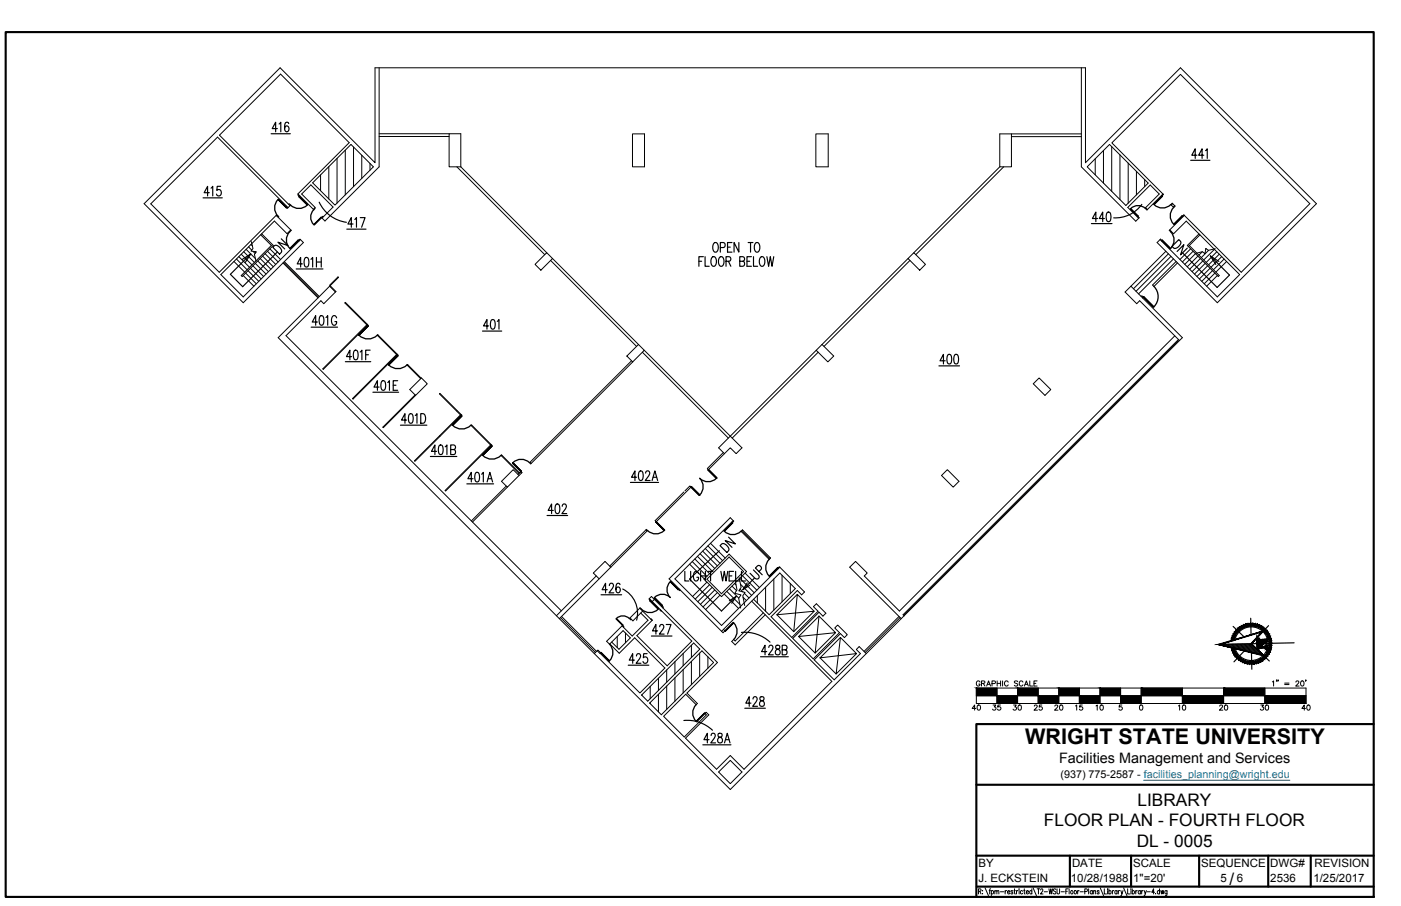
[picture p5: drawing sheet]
<svg xmlns="http://www.w3.org/2000/svg" width="432mm" height="279mm" viewBox="0 0 432 279" stroke-linecap="round" stroke-linejoin="round" font-family="sans-serif">
<!-- layer: A-EXISTING -->
<g fill="none" stroke="#000" stroke-width=".31">
<path d="M116.9 20.9v30.5l-16.7 16.7-1.1-1 .4-.4 .2 .1M333.3 20.9v30.5l16.7 16.8 1.1-1-.4-.5-.2 .2M92 60l-.2 .1 .5 .5 .1-.2M108.2 44.5l6.9 6.9-11.9 11.9-6.8-6.9zM116.9 41.2h21.5M116.9 42.1h21.5M138.4 41.2h3.6v10.2h-3.6zM140.8 51.4l27.1 27.1M142 51.4l26.5 26.5M194.9 41.3h3.7v10.1h-3.7zM251.5 41.3h3.8v10.1h-3.8zM308.1 51.4l-26.4 26.5"/>
<path d="M309.3 51.4l-27 27.1M311.7 41.3h-3.6v10.1h3.6v-10.1h21.6M311.7 42.1h21.6M342 44.5l11.9 12-6.9 6.9-11.9-12zM358.4 59.8l-15.7-15.7 21.1-21.2 39.9 39.9-21.1 21.2-17.6-17.6M358.4 59.8l-4.9 5-.4-.5 .1-.1M358.4 59.8l.2 .2-.4 .4-.2-.1M72.9 79.9l3.3 3.3M73.6 79.1l3.3 3.3M74.4 78.4l3.3 3.3M75.1 77.6l3.3 3.3M75.9 76.9l2.8 2.8"/>
<path d="M76.6 76.1l1 1M77.4 75.4l.4 .4M77.5 74.5l.5 2.1-.6 .8 1.6 .3-.6 .8 .5 2.1M78 77.5l.6 .7M80.2 79.7l3.3 3.3M83.6 75.7l-9.2 9.3 .2 .3 9.6-9.6M85.3 66.6l.2-.1 .4 .4-.1 .1M88.5 72.1l-3.9-3.9-16.5 16.5 6.9 6.9 17.6-17.7M88.8 64l-21.8-21.7-20.5 20.6 21.1 21.1 17.5-17.6 4.7 4.6M89 63l.1-.2 .5 .4-.2 .2M89.4 63.4l-.8 .8-.4-.4 .1-.2M89.4 63.4l-21.8-21.7 18.9-18.8 21.1 21.1-15.8 15.8 4.9 4.9 .4-.4-.1-.2"/>
<path d="M96.6 64.6l.5-.6-4.1-4.2 2.8-2.8 6.9 6.9-3.4 3.4M170.3 79.7l26.5 26.5M279.9 79.7l1.8-1.8 3.5 3.6-1.7 1.8zM279.9 79.7l-26.5 26.5M353.6 64.6l-.5-.6 4.2-4.2-2.8-2.7-6.9 6.9 3.4 3.3M357.7 73.7l-1.1 1.1 18.6 18.6 30.5-30.6-41.9-41.9-29.2 29.3v-29.3h-219v29.3l-29.3-29.3-41.9 41.9 30.6 30.6 18.5-18.6-1.1-1.1-.4 .5 .2 .1M359.3 77.5l-10.7 10.8M360.1 78.3l-10.8 10.7M360.8 63.1l.5-.4 .9 .9-.4 .4zM360.9 79.1l-10.8 10.7M361.4 62.8l-.4 .4M361.7 79.8l-10.8 10.8"/>
<path d="M361.7 72.1l3.9-3.9 16.5 16.5-6.9 6.9-17.7-17.7M362 63.4l-.4 .5M365 66.4l-.1-.1-.5 .4 .2 .1M365 66.4l-4.6 4.6M365.9 75.7l9.6 9.6 .3-.3-9.3-9.3M370 79.7l-3.3 3.3M370.6 77.6l-1.1 1.1M372.5 77.2l-2.2 2.2M374.3 76.9l-3.3 3.3M374.6 76.7l-2.2 .5-.8-.6-.2 1.6-.8-.6-2.1 .5M375 77.6l-3.2 3.3M375.8 78.4l-3.3 3.3"/>
<path d="M376.5 79.1l-3.3 3.3M377.3 79.9l-3.3 3.3M72.1 80.6l3.3 3.3M75 85l3.2 3.3M75.7 84.2l3.3 3.3M76.4 83.5l3.3 3.3M77.2 82.7l3.3 3.3M77.9 82l3.4 3.3M78.7 81.2l3.3 3.3M79.5 80.5l3.2 3.3M87.2 81.1l10.8 10.8M87.6 81.1l10.5 10.4"/>
<path d="M87.6 80.7l10.8 10.8M101.6 88.3l-15.9 15.8 86.7 86.7M103.4 90.1l.1-.2-1.9-1.9 2.6-2.6 .1 .1-2.7 2.8 1.8 1.8-3.6 3.6-.9-1-10.7 10.8 84.8 84.9M164.9 81.5l3.6-3.6 1.8 1.8-3.6 3.6zM169.7 80.3l26.5 26.5M280.5 80.3l-26.5 26.5M351.7 91.4l.2-.2 .5 .4-.3 .3M352.1 91.9l-3.5-3.6-1.8 1.8 3.5 3.6 1-1 12.2 12.3M352.1 91.9l12.3 12.2-139.3 139.4-52.7-52.7M362.5 80.6l-7.3 7.3 .5 .4 7.2-7.2M370.7 80.5l-3.3 3.3M371.4 81.2l-3.2 3.3"/>
<path d="M372.2 82l-3.3 3.3M372.9 82.7l-3.2 3.3M373.7 83.5l-3.3 3.3M374.5 84.2l-3.3 3.3M375.2 85l-3.3 3.3M378.1 80.6l-3.4 3.3M113.2 100v.3M113.2 100.3h.3zM113.2 100l-6.8-6.7-.1 .1 6.9 6.9M113.2 100l-13.7 13.7 .1 .2 13.6-13.6M116.4 103.2l-.1 .2 6.1 6.1-13.6 13.6-.1-.2 13.7-13.7zM116.5 103.3l-.1 .2"/>
<path d="M122.5 109.3v.3zM125.7 112.5l-.1 .2M129.8 116.6l-4.2-4.2-.2 .1 4.3 4.3M193.2 109.8l3.6-3.6 1.8 1.8-3.6 3.6zM194.6 111.3l-31.4 31.4 .4 .4 31.4-31.5M198 108.6l26.5 26.5M198.6 108l26.5 26.5 26.5-26.5M251.6 108l1.8-1.8 3.6 3.6-1.8 1.8zM252.2 108.6l-26.5 26.5M318.5 118.4l1.8-1.8 3.6 3.5-1.8 1.8zM362.1 103.6l-84.9 84.8-10.8-10.8 .9-.9-3.6-3.6-1.8 1.8 15.9 15.9M363.2 105.1l-84.5 84.5"/>
<path d="M363.2 104.7l-84.9 84.9 .4 .3M126.3 120.1l3.6-3.5 1.8 1.8-3.6 3.5zM127.9 121.8l-9.9 9.9 .1 .2 10-10M135.4 134.4l.2 .2M135.6 121.3l-.2 .2 6.5 6.4 .3 .3 .1-.1-14.4 14.2-.2-.2 14.4-14.3zM142.2 127.9l.1 .2M145.4 131.1l-.2 .2M151.1 137.2l.4 .3 .1-.2-14.2 14.1-.2-.2 14.2-14.1zM151.3 137l-6-6-.2 .1 6 6.1M221.5 138.1l3.6-3.6 3.6 3.6-1.8 1.8-1.8-1.8-1.8 1.8zM222.9 139.5l-4.9 5 .4 .3 4.9-4.9M154.7 140.4l-.2 .2"/>
<path d="M156 149.9l-10.7 10.7M156.4 150.2l-10.8 10.8M159.6 146.3l.9-.9 .4 .3-4.5 4.5-1.8-1.8 3.6-3.6 1.8 1.8M160.1 145.8l-5.5-5.5-.2 .1 5.5 5.6M160.2 145.7l-.2 .2M160.4 145.6l.3 .3M163.4 142.6l.3 .3M211.1 151.4l1.5-1.5 .4 .3-10.7 10.7-.4-.3 8.9-8.9M290.2 146.6l1.8-1.8 3.6 3.6-1.8 1.8zM183.8 177.6l-12.3 12.3M187.9 174.6l11.3-11.3 .4 .3-27.2 27.2M188.2 174.9l-1.7-1.8-3.6 3.6 1.8 1.8"/>
<path d="M199.1 163.4l.3 .4M212.5 174l4.6 4.5M213.4 173.2l4.5 4.5M214.2 172.4l4.5 4.5M215 171.6l4.5 4.5M215.8 170.8l4.5 4.5M216.6 170l4.5 4.5M217.4 169.2l4.5 4.5M217.9 179.5l-4.4 4.5M217.9 178.6l6.8-6.8 4.5 4.5-6.8 6.8zM218.2 168.4l4.5 4.5M224.7 170.9l5.4 5.4-7.7 7.7-5.4-5.4z"/>
<path d="M225.5 161l.2 .1 .4-.4-1-1-18.9 18.8 16.6 16.6 .6-.6-.4-.4M226 160.6l-18 17.9 14.4 14.4 17.9-18M226.4 180l.5 .4M226.6 178.9l.6 3-.7 1.1 1.9 .5-.7 1 .6 3M227.8 178.2l.6 3-.7 1 1.9 .5-.7 1 .6 3M228 178.3l4.5 4.5M228.4 163.8l8.7 8.7M228.8 163.4l8.7 8.7M228.9 163.9l8.1 8.1M240.3 174.9l7.7 7.7-.9 .8-1.4-1.3-8 8.1 6.3 6.4 8.1-8.1-1.4-1.4 .9-.9 2.9 2.9-.9 .9-1.2-1.2-8.1 8.1 6.3 6.3 8.1-8.1-1.4-1.4 .9-.9 2.9 2.9-.8 .9-1.3-1.2-8.1 8.1 6.2 6.1 8.1-8-1.3-1.3 .9-.9 2.2 2.2M240.3 174.9l-.1-.1-.4 .4 .1 .2M172.7 190.5l10.8 10.7"/>
<path d="M173.1 190.1l10.7 10.8M188 198.6l2.9 2.9 4.7-4.8 9.3 9.3-7.7 7.7-12.2-12.2M192.1 193.5l.2-.2-.4-.5-4.9 5 .9 .9 4.1-4.2 2.3 2.2-3.5 3.5-2.3-2.2M197.2 187.6l.9 .9-3 3-.9-.9M197.5 189.1l2.2 2.2-4.8 4.8-3.2-3.1M197.6 188l.1-.1-.4-.5-3.3 3.3 .4 .5 .2-.2M198.1 188.5l2.9 2.8M200.1 184.6l.9 .9M200.5 190.9l.2-.1 .3 .5M200.5 185.1l-.1 .1-.4-.5 .8-.7 20.3 20.3-9.4 9.4 3.2 3.3-.3 .3-3.3-3.2-6.8 6.8 6.4 6.4 6.8-6.8-.5-.5 .4-.4 .9 .9-7.2 7.1 9.5 9.6 4.3-4.2 4.2 4.2 27.1-27.1-24.7-24.7M201 185.5l12.2 12.2-7.6 7.6-9.3-9.3 4.7-4.7M201.7 184.9l-.7 .6"/>
<path d="M203.5 188l-.2 .1 .5 .4 .1-.1M203.8 187l.3-.2 .4 .5-.2 .2M209.3 181.6l-.2 .1 .5 .5 .1-.2M213.8 198.3l1.9 1.9-16.1 16-1.8-1.9zM218.7 180.3l-4.4 4.5M219.5 181.1l-4.4 4.5M220.3 181.9l-4.4 4.5M221.1 182.7l-4.4 4.5M221.9 183.6l-4.4 4.4M223.2 183.2l4.4 4.4M224 182.4l4.1 4M224.8 181.6l2.9 2.9"/>
<path d="M225.6 180.8l1.4 1.4M228.1 181.6l.9 .9M228.2 180.2l3.5 3.4M229 184.2l1.1 1M229.4 183l1.5 1.4M232.3 184.8l4.8 4.8 8-8.1-4.8-4.8-17.9 18M235.3 189l-8.7 8.7-.5-.5-.6 .6 1.1 1.1 9.3-9.3M239.5 189.6l11.4-1.1-6.3 6.3M239.5 189.6l5.1 5.2M245.7 183.3l-6.2 6.3M246.1 196.3l5.1 5.1M250.9 188.5l-5.2-5.2-1.1 11.5"/>
<path d="M252.4 190l-1.2 11.4 6.3-6.3M252.4 190l5.1 5.1-11.4 1.2M252.4 190l-6.3 6.3M259 196.6l-1.3 11.2 6.3-6.2M277.1 190.1l-10.8 10.8M277.4 190.5l-10.7 10.7M184.1 200.7l.9 .9 .2-.2-.9-.9-1.1 1.1M200.2 216.8l16.1-16.1 3.6 3.6-16.1 16.1zM252.7 202.9l6.3-6.3 5 5zM252.7 202.9l5 4.9M221.5 238.1l3.6-3.6 3.6 3.6-3.6 3.6z"/>
</g>
<!-- layer: A-DOOR -->
<g fill="none" stroke="#000" stroke-width=".4">
<path d="M85.7 61.5l.1-.1 2.6 2.6-.1 .1zM85.7 61.5a3.6 3.6 0 0 0 0 5.2M89.6 63.2a3.6 3.6 0 0 0 5.1 0M92.3 60.6l2.5 2.5-.1 .1-2.6-2.5zM96.7 64.7a3.2 3.2 0 0 0 0 4.6M99 67l.1 .1-2.3 2.3zM348.4 64.4l2.4 2.2-.1 .1zM348.5 64.3a3.2 3.2 0 0 1 4.6 0M355.6 63l2.6-2.6 .1 .1-2.6 2.6zM355.7 63.1a3.6 3.6 0 0 0 5.1 0M361.7 64a3.6 3.6 0 0 0 0 5.1M364.3 66.6l.1 .1-2.5 2.6-.1-.2z"/>
<path d="M352.5 91.5l3.2 3.1-.2 .2-3.1-3.2zM355.6 88.3a4.4 4.4 0 0 1 0 6.3M110.7 103.4a4 4 0 0 0 5.6 0M113.3 100.4l.2 .2-2.8 2.8-.2-.2zM113.4 100.5l-2.9 2.8M113.4 100.5l-2.8 2.8M113.4 100.6l-2.8 2.7M119.7 112.4l2.8-2.8 .1 .1-2.8 2.8zM119.8 112.5a4 4 0 0 0 5.6 0M122.5 109.6l-2.8 2.8M122.5 109.7l-2.7 2.8M139.4 131l2.8-2.8 .1 .1-2.8 2.8z"/>
<path d="M142.2 128.2l-2.7 2.9 2.8-2.8M142.3 128.3l-2.8 2.8a4 4 0 0 0 5.6 0M151.5 137.5l.1 .1-2.8 2.8-.1-.1zM151.5 137.5l-2.8 2.8 2.9-2.7M148.8 140.4a4 4 0 0 0 5.6 0M158 142.8l.1-.1 2.5 2.6-.1 .1zM158 142.8l2.5 2.6M163.2 142.7a3.6 3.6 0 0 0-5.1 0l2.5 2.6-2.6-2.5M213 150.2l2.6 2.6M213 150.1l2.6 2.6M213.1 150.1l2.6 2.5-.1 .2-2.6-2.6zM218.3 144.9l2.5 2.6a3.6 3.6 0 0 1-5.1 0 3.7 3.7 0 0 1 0 5.1l-2.6-2.5 2.5 2.6"/>
<path d="M218.3 144.9l2.6 2.5M218.3 144.8l2.6 2.6M218.4 144.8l2.5 2.6-.1 .1-2.6-2.6zM202.2 161l2.5 2.6a3.6 3.6 0 0 1-5.1 0M202.2 160.9l2.6 2.6-2.6-2.5M202.3 160.9l2.5 2.6-.1 .1-2.5-2.6zM206.6 179.4a3.4 3.4 0 0 0 0 4.9M206.6 179.4l2.5 2.3-.1 .2zM225.7 161.1l.1 .2-2.5 2.5-.2-.1zM239.6 175.1l.2 .1-2.6 2.6-.1-.1zM187.8 198.6a3.6 3.6 0 0 1 0 5.2M189.9 190.9l2.1 1.9z"/>
<path d="M190 190.7a2.83 2.83 0 0 1 4 0M197.7 187.9a3.6 3.6 0 0 0 5.1 0M200.4 185.2l2.6 2.5-.1 .2-2.6-2.6zM201.6 184.4l.2-.1 2.4 2.4zM201.7 184.3a3.4 3.4 0 0 1 4.9 0M226 192l.1 .1-2.5 2.6-.2-.2zM226.1 192.1a3.6 3.6 0 0 1 0 5.1M185.3 201.2l2.6 2.6-.2 .1-2.5-2.5zM214.6 217.3a3.6 3.6 0 0 0 0 5.1M214.6 222.5l2.5-2.6 .1 .1-2.5 2.6z"/>
</g>
<!-- layer: A-NOTE -->
<g fill="none" stroke="#000" stroke-width=".36">
<path d="M85.5 77.7l-10.7 10.7-3.8-3.8 6.3-6.3M364.5 78l10.6 10.6 3.8-3.8-5.9-5.9M74.6 80l2.7-1.7-1.7 2.7M375.7 80.6l-2.7-1.7 1.7 2.6M211.1 176.2v3h1.2M212.9 176.2v3M215.3 176.9a.83 .83 0 0 0-1-.7 .83 .83 0 0 0-.6 1.1l.1 1.1a.79 .79 0 0 0 1 .8 .79 .79 0 0 0 .5-1.2h-.5M215.9 176.2v3M215.9 177.6h1.5M217.4 176.2v3M218.3 176.2h1.4M219 176.2v3"/>
<path d="M221.7 169.8l-9.2 8.8 9.9 9.8 4.5-4.5M222.2 176.2l.5 3 .5-3 .6 3 .5-3M224.7 177.6h.9M226.1 176.2h-1.4v3h1.4M226.7 176.2v3h1.3M224.8 185.3l2.1-1.4-1.4 2.1"/>
</g>
<!-- layer: HATCH -->
<g fill="none" stroke="#000" stroke-width=".31">
<path d="M98.8 53.9v4.9M101.3 51.4v10M103.9 48.9v13.7M106.4 46.3v13.8M109 45.3v12.2M111.5 47.9v7.1M114 50.4v2.1M337.6 49v4.9M340.1 46.4v10.1M342.6 45.2v13.8M345.2 47.8v13.7M347.7 50.3v12.3"/>
<path d="M350.3 52.8v7.3M352.8 55.4v2.2M238.5 178.6v9.5M241 177.4v8.2M243.6 180v3.1M190.2 196.3v3.4M192.8 195.2v3M213.1 199v3.8M233.4 183.6v2.4M236 181.1v7.4M197.9 214.2v.3M200.4 211.7v3.8"/>
<path d="M200.4 216.7v.3M202.9 209.1v3.8M202.9 214.1v5.4M205.5 206.6v3.8M205.5 211.6v7.2M208 204.1v3.7M208 209v7.2M210.6 201.5v3.8M210.6 206.5v7.2M213.1 204v7.2M215.6 200.1v.1M215.6 201.4v7.2"/>
<path d="M218.2 202.6v3.5"/>
</g>
<!-- layer: ROOM-NUMBER -->
<g fill="none" stroke="#000" stroke-width=".36">
<path d="M85.5 39.7h-1.6l1.1-2v3M86 38.2l.5-.5v3M89 38.1l-.1-.3-.6-.1a1.62 1.62 0 0 0-.6 2l.3 .8a.81 .81 0 0 0 1.1-.8 .81 .81 0 0 0-1.1-.7l-.3 .7M64.5 59.4h-1.6l1.1-1.9v2.9M65 58l.6-.5v2.9M68 57.5h-1.1l-.1 1.2a.94 .94 0 0 1 1.5 .6 .94 .94 0 0 1-1 1.1l-.6-.5M83.6 41.2h5.9M367 49.4h5.9M368.9 47.9h-1.6l1.1-2v2.9M371 47.9h-1.6l1.1-2v2.9M371.6 46.5l.5-.6v2.9M62.6 61h5.9"/>
<path d="M94 79.5l.6-.1a2.02 2.02 0 0 1 0 3h-.2a1.77 1.77 0 0 1-.6-2.4zM95.8 80l.6-.6v3M97.5 79.4v3M98.4 62.4a10.9 10.9 0 0 0 8.4 6.2M99 79.4v3M106.9 70.7h5.9M108.8 69.1h-1.6l1.1-2v3M109.3 67.7l.6-.6v3M111 67.1h1.5l-1 3M336.4 69h6.3M338.3 67.4h-1.6l1-2v3M340.4 67.4h-1.6l1.1-2v3"/>
<path d="M341.2 65.5l.6-.1a2.02 2.02 0 0 1 0 3h-.2a1.77 1.77 0 0 1-.6-2.4zM351.9 63a10 10 0 0 1-8.7 4.2M91.3 82.9h8.2M93.2 81.4h-1.6l1.1-2v3M97.5 80.8h1.5M97.8 99.3h-1.6l1.1-2v3M98.7 97.5l.5-.2a2.02 2.02 0 0 1 0 3h-.2a2.29 2.29 0 0 1-.3-2.8zM100.5 97.9l.5-.6v3M103.8 98a.83 .83 0 0 0-1.1-.6 .83 .83 0 0 0-.5 1.1v.7a.85 .85 0 0 0 .8 1.1 .85 .85 0 0 0 .8-1.1h-.6M151.5 98.7l.5-.2a2.02 2.02 0 0 1 0 3h-.2a2.29 2.29 0 0 1-.3-2.8zM153.3 99.1l.5-.6v3M95.9 100.9h8.1"/>
<path d="M106.4 111.5h7.9M108.4 110h-1.6l1-2v2.9M109.2 108.1l.5-.1a2.02 2.02 0 0 1 0 2.9h-.2a1.77 1.77 0 0 1-.5-2.3zM111 108.6l.5-.6v2.9M112.7 109.4h.9M114.1 108h-1.4v2.9M116.9 119.4h-1.6l1-2v3M117.7 117.5l.5-.1a1.77 1.77 0 0 1 .6 2.4l-.3 .4-.5 .2a2.32 2.32 0 0 1-.3-2.9zM119.5 118l.5-.6v3M121.2 118.8h.8M122.6 117.4h-1.4v3h1.4M148.7 102.1h5.9"/>
<path d="M150.6 100.5h-1.6l1.1-2v3M289.4 112.8h6.3M291.3 111.3h-1.6l1.1-2v2.9M292.2 109.4l.5-.1a2.02 2.02 0 0 1 0 2.9h-.2a1.77 1.77 0 0 1-.6-2.4zM294.3 109.4l.5-.1a2.02 2.02 0 0 1 0 2.9h-.2a1.77 1.77 0 0 1-.5-2.4zM114.9 121h8M123.4 131.1h8.2M125.3 129.6h-1.5l1-2v2.9M126.2 127.7l.5-.1a2.02 2.02 0 0 1 0 2.9h-.2a1.77 1.77 0 0 1-.5-2.4zM128 128.1l.5-.5v2.9M129.7 127.6h.7a1.81 1.81 0 0 1 0 2.9h-.7zM134.6 139.2h-1.6l1-2v3"/>
<path d="M135.4 137.4l.5-.2a2.02 2.02 0 0 1 0 3h-.2a1.77 1.77 0 0 1-.5-2.4zM137.2 137.8l.5-.6v3M138.9 138.6l1.3-.1 .2-.4-.2-.7-1.3-.2v3h1a.81 .81 0 0 0 .5-.8 .81 .81 0 0 0-.5-.8M132.6 140.8h8.2M143.9 149.2h8.2M145.8 147.6h-1.6l1.1-1.9v2.9M146.6 145.8l.6-.1a2.02 2.02 0 0 1 0 2.9h-.2a2.29 2.29 0 0 1-.4-2.8zM148.4 146.2l.6-.5v2.9M150.1 148.6l.9-2.9 .8 2.9M150.4 147.6h1.1M168.6 159h6.4M170.5 157.4h-1.6l1.1-2v3"/>
<path d="M171.4 155.6l.5-.2a2.02 2.02 0 0 1 0 3h-.2a1.77 1.77 0 0 1-.5-2.4zM173.3 156.1l.1-.4a.68 .68 0 0 1 1-.1 .68 .68 0 0 1 0 1l-1.2 1.8h1.5M194.3 148.8h8.7M196.2 147.2h-1.6l1.1-2v3M197.1 145.4l.5-.2a2.02 2.02 0 0 1 0 3h-.2a2.29 2.29 0 0 1-.3-2.8zM199 145.9l.1-.4a.68 .68 0 0 1 .9-.1 .68 .68 0 0 1 .1 .9l-1.2 1.9h1.5M201 148.2l.8-3 .9 3M201.3 147.2h1.1M185.2 183.4h6.4M187.2 181.9h-1.6l1-2v2.9M187.8 180.6l.1-.4a.68 .68 0 0 1 1-.2 .68 .68 0 0 1 .1 1l-1.3 1.8h1.5M191.1 180.3l-.1-.3-.5-.1a2.32 2.32 0 0 0-.4 2.8 .82 .82 0 0 0 1.1-.8 .82 .82 0 0 0-1.1-.8l-.3 .8"/>
<path d="M191.9 181.6a8.3 8.3 0 0 1 4.3 9.6M200.8 196.1h6.3M202.7 194.6h-1.6l1.1-2v3M203.3 193.3l.1-.4a.68 .68 0 0 1 1-.2 .68 .68 0 0 1 .1 1l-1.3 1.9h1.5M205.3 192.6h1.5l-1 3M228.5 195a11.3 11.3 0 0 1 8.8 3M237 199.7l.1-.4a.68 .68 0 0 1 .9-.2 .68 .68 0 0 1 .1 1l-1.3 1.8h1.5M239.2 199.1v.9a1.08 1.08 0 0 1 1.1 .7 1.08 1.08 0 0 1-.4 1.2 .93 .93 0 0 1-1-.9 .93 .93 0 0 1 1.1-.9l.2-.1a.63 .63 0 0 0-.3-1zM193.6 205.1h6.4M195.5 203.6h-1.6l1.1-2v2.9M196.2 202.3l.1-.4a.68 .68 0 0 1 .9-.2 .68 .68 0 0 1 .1 1l-1.2 1.8h1.4M199.4 201.6h-1l-.1 1.3a.94 .94 0 0 1 1.5 .5 .94 .94 0 0 1-1.1 1.1l-.5-.5"/>
<path d="M229.5 218.4h6.4M231.5 216.8h-1.6l1-1.9v2.9M232.1 215.6l.1-.4a.68 .68 0 0 1 1-.2 .68 .68 0 0 1 0 1l-1.2 1.8h1.5M234.3 215v.9a1.18 1.18 0 0 1 1.1 .5 1.18 1.18 0 0 1 0 1.3 .92 .92 0 0 1-1.4-.7 .92 .92 0 0 1 1.2-1l.2-.1a.63 .63 0 0 0-.4-1zM234.4 202.5h8.6M236.3 200.9h-1.6l1.1-1.9v2.9M241.1 200.4l1.3-.1 .2-.5-.2-.7-1.3-.1v2.9h.9a.82 .82 0 0 0 .6-.7 .82 .82 0 0 0-.6-.8M210.8 222.2a11.3 11.3 0 0 1 8.8 3M216.6 229.7h8.7M218.5 228.1h-1.5l1-2v3M219.2 226.8l.4-.7 .6 .2 .2 .4-.3 1-1 1.4h1.4M221.4 226.3v.8a1.18 1.18 0 0 1 1.1 .6 1.18 1.18 0 0 1 0 1.3 .92 .92 0 0 1-1.4-.7 .92 .92 0 0 1 1.1-1l.3-.2a.62 .62 0 0 0-.4-1z"/>
<path d="M223.3 229.1l.8-3 .9 3M223.6 228.1h1.1"/>
</g>
<!-- layer: BORDER -->
<path d="M1.7 9.9h421.7v266.7h-421.7zM423.4 223.3h-122.5v53.3M300.9 242h122.5M300.9 263.9h122.5M301 273.4h122.4M329.7 263.9v9.5M348.6 263.9v9.5M369.6 263.9v9.5M390.9 263.9v9.5M404 263.9v9.5" fill="none" stroke="#000" stroke-width=".66"/>
<!-- layer: BORDER-NOTE -->
<g fill="none" stroke="#000" stroke-width=".31">
<path d="M301.6 274.9l.7-.1v-.6l-.7-.1v1.6M302 274.9l.4 .8M302.8 274.6h.1M302.8 275.5h.1M303.6 273.8l1 2.4M304.9 274.6h.4M305.3 274.1l-.3 .3v1.3M305.5 274.9l.2-.2a.44 .44 0 0 1 .5 .5 .44 .44 0 0 1-.7 .3M305.5 274.6v1.6M306.6 274.9l.3-.3 .3 .1v1M306.6 274.6v1.1M307.2 274.9l.3-.3 .3 .1 .1 1"/>
<path d="M308.3 275h1M309.8 274.6v1.1M310.3 274.6l-.5 .5M310.5 275.1h.7l-.1-.4a.44 .44 0 0 0-.6 .5 .44 .44 0 0 0 .7 .3M312.2 274.9l-.3-.3-.3 .1v.3l.6 .5-.3 .2-.4-.2M312.5 274.6h.4M312.7 274.1v1.3l.3 .3M313.3 274.6v1.1M313.8 274.6l-.5 .5M314 274.2h.1M314.1 274.6v1.1M315.2 274.9l-.1-.2a.43 .43 0 0 0-.6 .5 .43 .43 0 0 0 .7 .3"/>
<path d="M315.5 274.6h.4M315.7 274.1v1.3l.3 .3M316.3 275.1h.7l-.1-.4a.44 .44 0 0 0-.6 .5 .44 .44 0 0 0 .7 .3M318 274.9l-.1-.2a.43 .43 0 0 0-.6 .5 .43 .43 0 0 0 .7 .3M318 274.1v1.6M318.4 273.8l1 2.4M319.7 274.1h.8M320.1 274.1v1.6M320.7 274.5l.1-.3a.37 .37 0 0 1 .5 0 .37 .37 0 0 1 .1 .5l-.7 1h.8M321.8 275h1M323.3 274.1l.3 1.6 .3-1.6 .2 1.6 .3-1.6M325.5 274.3a.41 .41 0 0 0-.6-.2 .41 .41 0 0 0-.1 .6l.4 .2a.43 .43 0 0 1 .1 .8 .43 .43 0 0 1-.7-.2"/>
<path d="M325.8 274.1v1.4l.3 .2 .4-.2 .1-1.4M327 275h1.1M328.5 274.9h.5M329.2 274.1h-.7v1.6M329.5 274.1v1.6M332.1 274.6v1.1M332.6 274.6l-.5 .5M332.9 275h1M334.3 274.9h.7v-.7l-.7-.1v1.6M335.5 274.1v1.6M336.7 274.9l-.1-.2a.44 .44 0 0 0-.6 .5 .44 .44 0 0 0 .7 .3M336.7 274.6v1.1"/>
<path d="M337.1 274.9l.2-.3 .3 .1 .1 1M337.1 274.6v1.1M338.8 274.9l-.3-.3-.3 .1v.3l.6 .5-.3 .2-.3-.2M339.1 273.8l1 2.4M340.4 274.1v1.6h.6M341.3 274.2h.1M341.4 274.6v1.1M341.8 274.9l.1-.2a.44 .44 0 0 1 .6 .5 .44 .44 0 0 1-.7 .3M341.8 274.1v1.6M342.9 274.6v1.1M343.3 274.6l-.4 .5M344.3 274.9l-.1-.2a.44 .44 0 0 0-.6 .5 .44 .44 0 0 0 .7 .3"/>
<path d="M344.3 274.6v1.1M344.7 274.6v1.1M345.1 274.6l-.4 .5M345.5 274.6l.3 1.1 .3-1.1M345.8 275.7l-.4 .5M346.3 273.8l1 2.4M347.5 274.1v1.6h.7M348.5 274.2h.1M348.6 274.6v1.1M349 274.9l.1-.2a.43 .43 0 0 1 .6 .5 .43 .43 0 0 1-.7 .3M349 274.1v1.6M350 274.6v1.1"/>
<path d="M350.5 274.6l-.5 .5M351.5 274.9l-.1-.2a.44 .44 0 0 0-.6 .5 .44 .44 0 0 0 .7 .3M351.5 274.6v1.1M351.9 274.6v1.1M352.3 274.6l-.4 .5M352.7 274.6l.3 1.1 .3-1.1M353 275.7l-.4 .5M353.5 275h1M355.8 275.2h-.8l.6-1.1v1.6M356.2 275.5v.1M357.4 274.9l-.2-.2a.43 .43 0 0 0-.5 .5 .43 .43 0 0 0 .7 .3M357.4 274.1v1.6"/>
<path d="M357.8 274.6l.2 1.1 .2-1.1 .3 1.1 .2-1.1M359.7 274.6l-.1 1.5-.4 .1M359.7 274.9l-.1-.2a.44 .44 0 0 0-.6 .5 .44 .44 0 0 0 .7 .3"/>
<circle cx="330.4" cy="275.1" r=".48"/>
<circle cx="331.4" cy="275.1" r=".49"/>
</g>
<path d="M352.5 240.6h45" fill="none" stroke="#007095" stroke-width=".36"/>
<!-- layer: NORTH -->
<g fill="#000" stroke="#000" stroke-width=".31">
<path d="M387.5 197.3l.1 .5zM387.6 196.8v.2zM387.9 197.2v.2zM389.1 197.2h1.2l-.9 1.5zM390.1 199.6l.1 .1zM390.3 199.5v.3zM390.3 199.5l.1 .4zM390.4 199.2l.1 .6zM387.5 199.6l.2 .6z"/>
<path d="M379.5 199.8l.7-.1-.5 .8zM380.2 199.7l-.5 .8 .7-.2zM379.7 200.5l.7-.2-.4 .9zM380.4 200.3l-.4 .9 .6-.3zM380 201.2l.6-.3-.3 1zM380.6 200.9l-.3 1 .6-.4zM380.3 201.9l.6-.4-.2 1zM380.9 201.5l-.2 1 .6-.5zM380.7 202.5l.6-.5-.1 1zM381.3 202l-.1 1 .5-.5zM381.7 202.5v1l-.5-.5zM381.7 202.5v1l.5-.6zM382.2 202.9l.1 1-.6-.4zM382.2 202.9l.1 1 .4-.6zM382.7 203.3l.3 .9-.7-.3zM382.7 203.3l.3 .9 .3-.6zM383.3 203.6l.3 .9-.6-.3zM383.3 203.6l.3 .9 .3-.7zM383.9 203.8l.4 .9-.7-.2zM383.9 203.8l.4 .9 .2-.7zM384.5 204l.6 .8-.8-.1zM384.5 204l.6 .8v-.7zM385.1 204.1l.7 .7h-.7zM385.1 204.1l.7 .7v-.7z"/>
<path d="M387.5 197.2l.1 .6zM387.5 197.2l.1 .6z"/>
<path d="M387.5 197.2l.1 .6zM387.5 197.2l.1 .6z"/>
<path d="M387.5 197.1l.1 .7zM387.5 197.1l.1 .7z"/>
<path d="M387.5 197l.1 .7zM387.5 197l.1 .7z"/>
<path d="M387.5 196.9l.1 .7zM387.5 196.9l.1 .7z"/>
<path d="M387.5 196.9l.1 .7zM387.5 196.9l.1 .7z"/>
<path d="M387.5 196.8l.1 .8zM387.5 196.8l.1 .8z"/>
<path d="M387.5 196.8l.1 .8zM387.5 196.8l.1 .8z"/>
<path d="M387.5 196.8l.1 .7zM387.5 196.8l.1 .7z"/>
<path d="M387.5 198.6l.1 1.2zM387.5 198.6l.3 1.2z"/>
<path d="M387.5 198.6l.3 1.2 .1-1.5zM387.9 198.3l.3 1.5h-.4z"/>
<path d="M387.5 196.8l.2 .7zM387.5 196.8l.2 .7z"/>
<path d="M387.5 196.8l.2 .7zM387.5 196.8l.2 .7z"/>
<path d="M387.5 199.2l.2 1zM387.5 199.2l.2 1z"/>
<path d="M387.5 196.8l.2 .7zM387.6 196.8l.1 .7z"/>
<path d="M387.6 196.8v.3zM387.6 196.8v.3zM387.6 196.8v.2z"/>
<path d="M387.9 197.2l2.6-.1zM387.9 197.3l2.6-.2zM390.5 197.1v.8zM390.4 197.2l.1 .7zM388.3 199.6l2.2-1.7zM388 199.7l2.4-1.9zM388 199.7l2.1-.2zM388 199.7l2.1-.1z"/>
<path d="M387.6 197.1l.1 .4zM387.6 197.1l.1 .4z"/>
<path d="M387.6 197.1l.1 .4zM387.6 197.1l.1 .4z"/>
<path d="M387.4 197.9h.2zM387.4 196.8v1.1zM387.4 196.8l.1 1zM387.4 196.8h.2z"/>
<path d="M387.6 197.1l.1 .4zM387.6 197.1l.1 .4z"/>
<path d="M387.6 197.2l.1 .3zM387.6 197.1l.1 .4z"/>
<path d="M387.6 197.2l.1 .3zM387.6 197.2l.1 .3z"/>
<path d="M387.6 197.2l.1 .3zM387.7 197.2v.3z"/>
<path d="M387.7 197.2v.2zM387.7 197.2v.2z"/>
<path d="M387.7 197.2v.2zM387.7 197.2v.2z"/>
<path d="M387.7 197.2v.2zM387.7 197.2l.1 .2z"/>
<path d="M387.7 197.2l.1 .2zM387.7 197.2l.1 .2z"/>
<path d="M387.7 197.2l.1 .2zM387.7 197.2l.1 .2z"/>
<path d="M387.8 197.2v.2zM387.7 197.2l.1 .2z"/>
<path d="M387.8 197.2v.2zM387.8 197.2v.2z"/>
<path d="M387.8 197.2v.2zM387.8 197.2l.1 .2z"/>
<path d="M387.8 197.2l.1 .2zM387.9 197.2v.2zM387.9 197.2v.2z"/>
<path d="M387.9 197.2v.2zM387.9 197.2v.2z"/>
<path d="M387.9 198.3l.2 1.3v-1.5zM388.1 198.1l.3 1.3-.3 .2z"/>
<path d="M387.9 197.2v.2zM387.9 197.2v.2z"/>
<path d="M387.9 197.2v.2zM387.9 197.2l.1 .2z"/>
<path d="M387.9 197.2l.1 .2 1.1-.2zM388 197.4h1.1z"/>
<path d="M388.1 198.1l.3 1.3 .7-2zM389.1 197.4l.3 1.3-1 .7z"/>
<path d="M388.1 199.6h2zM388.2 199.8l1.9-.1z"/>
<path d="M390.3 197.2l-.9 1.5 1.1-.8zM390.3 197.2l.2 .7z"/>
<path d="M390.1 199.6l.1 .1zM390.2 199.6v.1z"/>
<path d="M390.2 199.6v.1zM390.2 199.6v.1z"/>
<path d="M390.2 199.6v.1zM390.2 199.6v.1zM390.2 199.6v.1zM390.2 199.6v.1z"/>
<path d="M390.2 199.6v.1zM390.2 199.6l.1 .2zM390.2 199.6l.1 .2zM390.2 199.6l.1 .2z"/>
<path d="M390.2 199.6l.1 .2zM390.3 199.6v.2z"/>
<path d="M390.3 199.5v.3zM390.3 199.5v.3z"/>
<path d="M390.3 199.5v.3zM390.3 199.5v.3z"/>
<path d="M390.3 199.5v.3zM390.3 199.5v.3z"/>
<path d="M390.3 199.5v.3zM390.3 199.5v.3zM390.3 199.5l.1 .4z"/>
<path d="M390.3 199.5l.1 .4zM390.3 199.5l.1 .4zM390.3 199.5l.1 .4z"/>
<path d="M390.3 199.5l.1 .6zM390.3 199.5l.2 .6z"/>
<path d="M390.3 199.1h.2zM390.5 199.1l.1 1.1zM390.5 199.2l.1 1zM390.4 200.2h.2z"/>
<path d="M387.7 199.8l2.4-.1zM387.6 199.7h2.5zM387.6 199.7l.1 .6zM387.6 199.7l.1 .6zM387.5 200.3h.2zM387.5 198.6v1.7zM387.5 198.6l.1 1.6zM387.5 198.6l1.5-1.2zM387.5 198.6l1.7-1.3zM388 197.4l1.2-.1zM387.9 197.4l1.3-.1z"/>
<path d="M390.3 199.5l.2 .6zM390.3 199.5l.2 .6z"/>
<path d="M390.3 199.5l.2 .6zM390.3 199.5l.2 .6z"/>
<path d="M390.3 199.5l.2 .6zM390.3 199.5l.2 .6z"/>
<path d="M390.3 199.4l.2 .7zM390.3 199.4l.2 .7z"/>
<path d="M390.4 199.4l.1 .7zM390.4 199.4l.1 .7z"/>
<path d="M390.4 199.4l.1 .7zM390.4 199.4l.1 .7z"/>
<path d="M390.4 199.4l.1 .7zM390.4 199.4l.1 .7z"/>
<path d="M390.4 199.3l.1 .7zM390.4 199.3l.1 .7z"/>
<path d="M390.4 199.3l.1 .7zM390.4 199.3l.1 .7z"/>
<path d="M390.4 200v.1zM390.4 200v.1z"/>
<path d="M390.4 199.9v.2zM390.4 199.9v.2z"/>
<path d="M390.4 199.2l.1 .7zM390.4 199.2l.1 .7z"/>
<path d="M390.4 199.2l.1 .6zM390.4 199.2l.1 .5z"/>
<path d="M385.8 204.1l.7 .7h-.7zM385.8 204.1l.7 .7-.1-.8zM386.4 204l.8 .6-.7 .2zM386.4 204l.8 .6-.2-.7zM387 203.9l.9 .5-.7 .2zM387 203.9l.9 .5-.3-.7zM387.6 203.7l.9 .4-.6 .3zM387.6 203.7l.9 .4-.3-.6zM388.2 203.5l.9 .3-.6 .3zM388.2 203.5l.9 .3-.4-.6zM388.7 203.2l1 .2-.6 .4zM388.7 203.2l1 .2-.5-.6zM389.2 202.8l1 .1-.5 .5zM389.2 202.8l1 .1-.5-.5zM389.7 202.4l.9-.1-.4 .6zM390.1 201.9l-.4 .5 .9-.1zM390.1 201.9l.9-.1-.4 .5zM390.4 201.4l-.3 .5 .9-.1zM390.4 201.4l1-.3-.4 .7zM390.7 200.8l-.3 .6 1-.3zM390.7 200.8l.9-.3-.2 .6zM390.9 200.3l-.2 .5 .9-.3zM390.9 200.3l.9-.5-.2 .7zM391.1 199.6l-.2 .7 .9-.5zM391.1 199.6l.8-.5-.1 .7zM391.2 199l-.1 .6 .8-.5zM391.2 199l.7-.6v.7zM391.2 198.4v.6l.7-.6zM391.9 197.7v.7h-.7zM391.2 197.8v.6l.7-.7zM391.7 197l.2 .7-.7 .1zM391 197.2l.2 .6 .5-.8zM391.5 196.3l.2 .7-.7 .2zM390.9 196.6l.1 .6 .5-.9zM391.3 195.7l.2 .6-.6 .3zM390.6 196l.3 .6 .4-.9zM390.9 195.1l.4 .6-.7 .3zM390.3 195.5l.3 .5 .3-.9zM390.5 194.5l.4 .6-.6 .4zM389.9 195l.4 .5 .2-1zM390 194l.5 .5-.6 .5zM390 194l-.5 .5 .4 .5zM389.5 193.5l.5 .5-.5 .5zM389.5 193.5l-.5 .6 .5 .4zM388.9 193.1l.6 .4-.5 .6zM388.9 193.1l-.4 .7 .5 .3zM388.3 192.8l.6 .3-.4 .7zM388.3 192.8l-.4 .7 .6 .3zM387.6 192.5l.7 .3-.4 .7zM387.6 192.5l-.2 .7 .5 .3zM386.9 192.4l.7 .1-.2 .7zM386.9 192.4l-.1 .7 .6 .1zM386.2 192.2l.7 .2-.1 .7zM386.2 192.2l-.1 .8 .7 .1zM385.5 192.2h.7l-.1 .8zM385.5 192.2v.8h.6zM384.8 192.3l.7-.1v.8zM384.8 192.3l.1 .7h.6zM384.1 192.4l.7-.1 .1 .7zM384.1 192.4l.2 .7 .6-.1zM383.4 192.7l.7-.3 .2 .7zM383.4 192.7l.3 .6 .6-.2zM382.7 192.9l.7-.2 .3 .6zM382.7 192.9l.4 .7 .6-.3zM382.1 193.3l.6-.4 .4 .7zM382.1 193.3l.4 .6 .6-.3zM381.5 193.8l.6-.5 .4 .6zM381.5 193.8l.5 .5 .5-.4zM381 194.3l.5-.5 .5 .5zM381 194.3l.6 .4 .4-.4zM381 194.3l.6 .4-1.1 .1zM380.5 194.8l.6 .5 .5-.6zM380.5 194.8l.6 .5-.9 .1zM380.2 195.4l.6 .4 .3-.5zM380.2 195.4l.6 .4-1 .3zM379.8 196.1l.7 .3 .3-.6zM379.8 196.1l.7 .3-.9 .4zM379.6 196.8l.7 .2 .2-.6zM379.6 196.8l.7 .2-.9 .5zM379.4 197.5l.8 .1 .1-.6z"/>
<path d="M375.3 198.7l14.1 3.6v-.3zM375.3 198.7h.9l13.2 3.3zM375.3 198.7h.9l13.3-4.2zM376.2 198.7l13.3-4.2-.7 .5zM388.8 195l-3 3.5 3.7-4zM388.8 195l-3 3.5h-.3zM385.5 198.5l4 3.6-3.7-3.6zM385.5 198.5l4 3.6-.2 .1z"/>
</g>
<circle cx="390.1" cy="199.6" r=".18" fill="#000"/>
<g fill="none" stroke="#000" stroke-width=".36">
<path d="M375.9 198.7v.1M376.3 198.7l.2 .2M376.7 198.7l.3 .3M377.1 198.7l.4 .5M377.4 198.7l.7 .6M377.8 198.7l.8 .8M378.2 198.7l1 .9M378.6 198.7l1.1 1M379 198.7l1.3 1.2M379.4 198.7l1.4 1.3M379.8 198.6l1.6 1.5M380.1 193.2l3.4 3.2"/>
<path d="M380.2 198.6l1.7 1.7M380.6 198.6l1.9 1.8M380.6 197.3a5.2 5.2 0 0 1 7.9-3.1 5.2 5.2 0 0 1 .2 8.5 5.2 5.2 0 0 1-8-2.7M381 198.6l2 1.9M381.4 198.6l2.2 2.1-3.3 3.4M381.8 198.6l2.3 2.2M382.2 198.6l2.4 2.4M382.5 198.6l2.7 2.5M382.9 198.6l2.8 2.6 .1 5.2M383.3 198.6l3 2.8M383.7 198.6l3.1 2.9M384.1 198.6l3.2 3"/>
<path d="M384.5 198.5l3.4 3.3M384.9 198.5l3.5 3.4M385.3 198.5l3.7 3.5M385.5 190.7l.1 5.1M387.7 198.5l-12 .2M391 192.9l-3.3 3.5M398.9 198.2l-9.2 .2M387.8 200.6l3.4 3.2"/>
</g>
<!-- layer: Graphic Scale -->
<g fill="none" stroke="#000" stroke-width=".31">
<path d="M300.9 212.2h101.6v4.8h-101.6zM300.9 214.6h101.6M307.3 212.2v4.8M313.6 212.2v4.8M320 212.2v4.8M326.3 212.2v4.8M332.7 212.2v4.8M339 212.2v4.8M345.4 212.2v4.8M345.8 217.4h-.8l-.1 .7a.56 .56 0 0 1 .9 0 .56 .56 0 0 1-.1 .8 .56 .56 0 0 1-.8-.2M351.4 217.5a.79 .79 0 0 1 .9 .6 .79 .79 0 0 1-.5 .9l-.5-.3zM351.7 212.2v4.8"/>
<path d="M364.4 212.2v4.8M377.1 212.2v4.8M389.8 212.2v4.8M392.1 210.3l.4-.3v1.6M393.5 209.8l-.1 .3M394 209.8l-.2 .3M395.9 210.7h1.4M395.9 211.1h1.4M399.4 210.4l.3-.4 .6 .3-1 1.3h1.1M401.1 210.1a.79 .79 0 0 1 .9 .5 .79 .79 0 0 1-.5 1l-.6-.3-.1-.6zM402.5 209.8l-.1 .3"/>
</g>
<g fill="#000" stroke="#000" stroke-width=".31">
<path d="M300.9 212.2l6.4 2.4v-2.4zM300.9 212.2l6.4 2.4h-6.4z"/>
<path d="M307.3 214.6l6.3 2.4v-2.4zM307.3 214.6l6.3 2.4h-6.3z"/>
<path d="M313.6 212.2l6.4 2.4v-2.4zM313.6 212.2l6.4 2.4h-6.4z"/>
<path d="M320 214.6l6.3 2.4v-2.4zM320 214.6l6.3 2.4h-6.3z"/>
<path d="M326.3 212.2l6.4 2.4v-2.4zM326.3 212.2l6.4 2.4h-6.4z"/>
<path d="M332.7 214.6l6.3 2.4v-2.4zM332.7 214.6l6.3 2.4h-6.3z"/>
<path d="M339 212.2l6.4 2.4v-2.4zM339 212.2l6.4 2.4h-6.4z"/>
<path d="M345.4 214.6l6.3 2.4v-2.4zM345.4 214.6l6.3 2.4h-6.3z"/>
<path d="M351.7 212.2l12.7 2.4v-2.4zM351.7 212.2l12.7 2.4h-12.7z"/>
<path d="M364.4 214.6l12.7 2.4v-2.4zM364.4 214.6l12.7 2.4h-12.7z"/>
<path d="M377.1 212.2l12.7 2.4v-2.4zM377.1 212.2l12.7 2.4h-12.7z"/>
<path d="M389.8 214.6l12.7 2.4v-2.4zM389.8 214.6l12.7 2.4h-12.7z"/>
</g>
<g font-size="8.4">
<text x="90" y="79.7" transform="rotate(-90 90 79.7)">DN</text>
<text x="360.2" y="79.7">DN</text>
<text x="221.2" y="171.4">DN</text>
</g>
<text font-size="7.1" x="236" y="179.9" transform="rotate(-90 236 179.9)">UP</text>
<text font-size="6.7" x="315.9" y="229.5">WRIGHT STATE UNIVERSITY</text>
<g font-size="6.2">
<text x="214.5" y="83.3">FLOOR BELOW</text>
<text x="218.7" y="79">OPEN TO</text>
</g>
<g font-size="5.3">
<text x="350.6" y="248.4">LIBRARY</text>
<text x="321.7" y="254.8">FLOOR PLAN - FOURTH FLOOR</text>
<text x="350.4" y="261.2">DL - 0005</text>
<text x="378.9" y="272.8">/</text>
</g>
<g font-size="4.4">
<text x="299.9" y="212.7">GRAPHIC SCALE</text>
<text x="298.8" y="220.1">40</text>
<text x="305.2" y="220.1">35</text>
<text x="311.5" y="220.1">30</text>
<text x="317.9" y="220.1">25</text>
<text x="324.2" y="220.1">20</text>
<text x="330.6" y="220.1">15</text>
<text x="336.9" y="220.1">10</text>
<text x="362.3" y="220.1">10</text>
<text x="375" y="220.1">20</text>
<text x="387.7" y="220.1">30</text>
<text x="400.4" y="220.1">40</text>
<text x="326.4" y="235.4">Facilities Management and Services</text>
</g>
<g font-size="3.5">
<text x="301.6" y="267.4">BY</text>
<text x="330.4" y="267.4">DATE</text>
<text x="349.3" y="267.4">SCALE</text>
<text x="370.2" y="267.4">SEQUENCE</text>
<text x="391.5" y="267.4">DWG#</text>
<text x="405.2" y="267.4">REVISION</text>
<text x="301.6" y="272.1">J. ECKSTEIN</text>
<text x="330.1" y="272.1">10/28/1988</text>
<text x="349.3" y="272.1">1&quot;=20'</text>
<text x="376.2" y="272.1">5</text>
<text x="381.2" y="272.1">6</text>
<text x="391.5" y="272.1">2536</text>
<text x="404.8" y="272.1">1/25/2017</text>
</g>
<text font-size="3.3" x="326.8" y="239.9">(937) 775-2587 - facilities_planning@wright.edu</text>
</svg>
